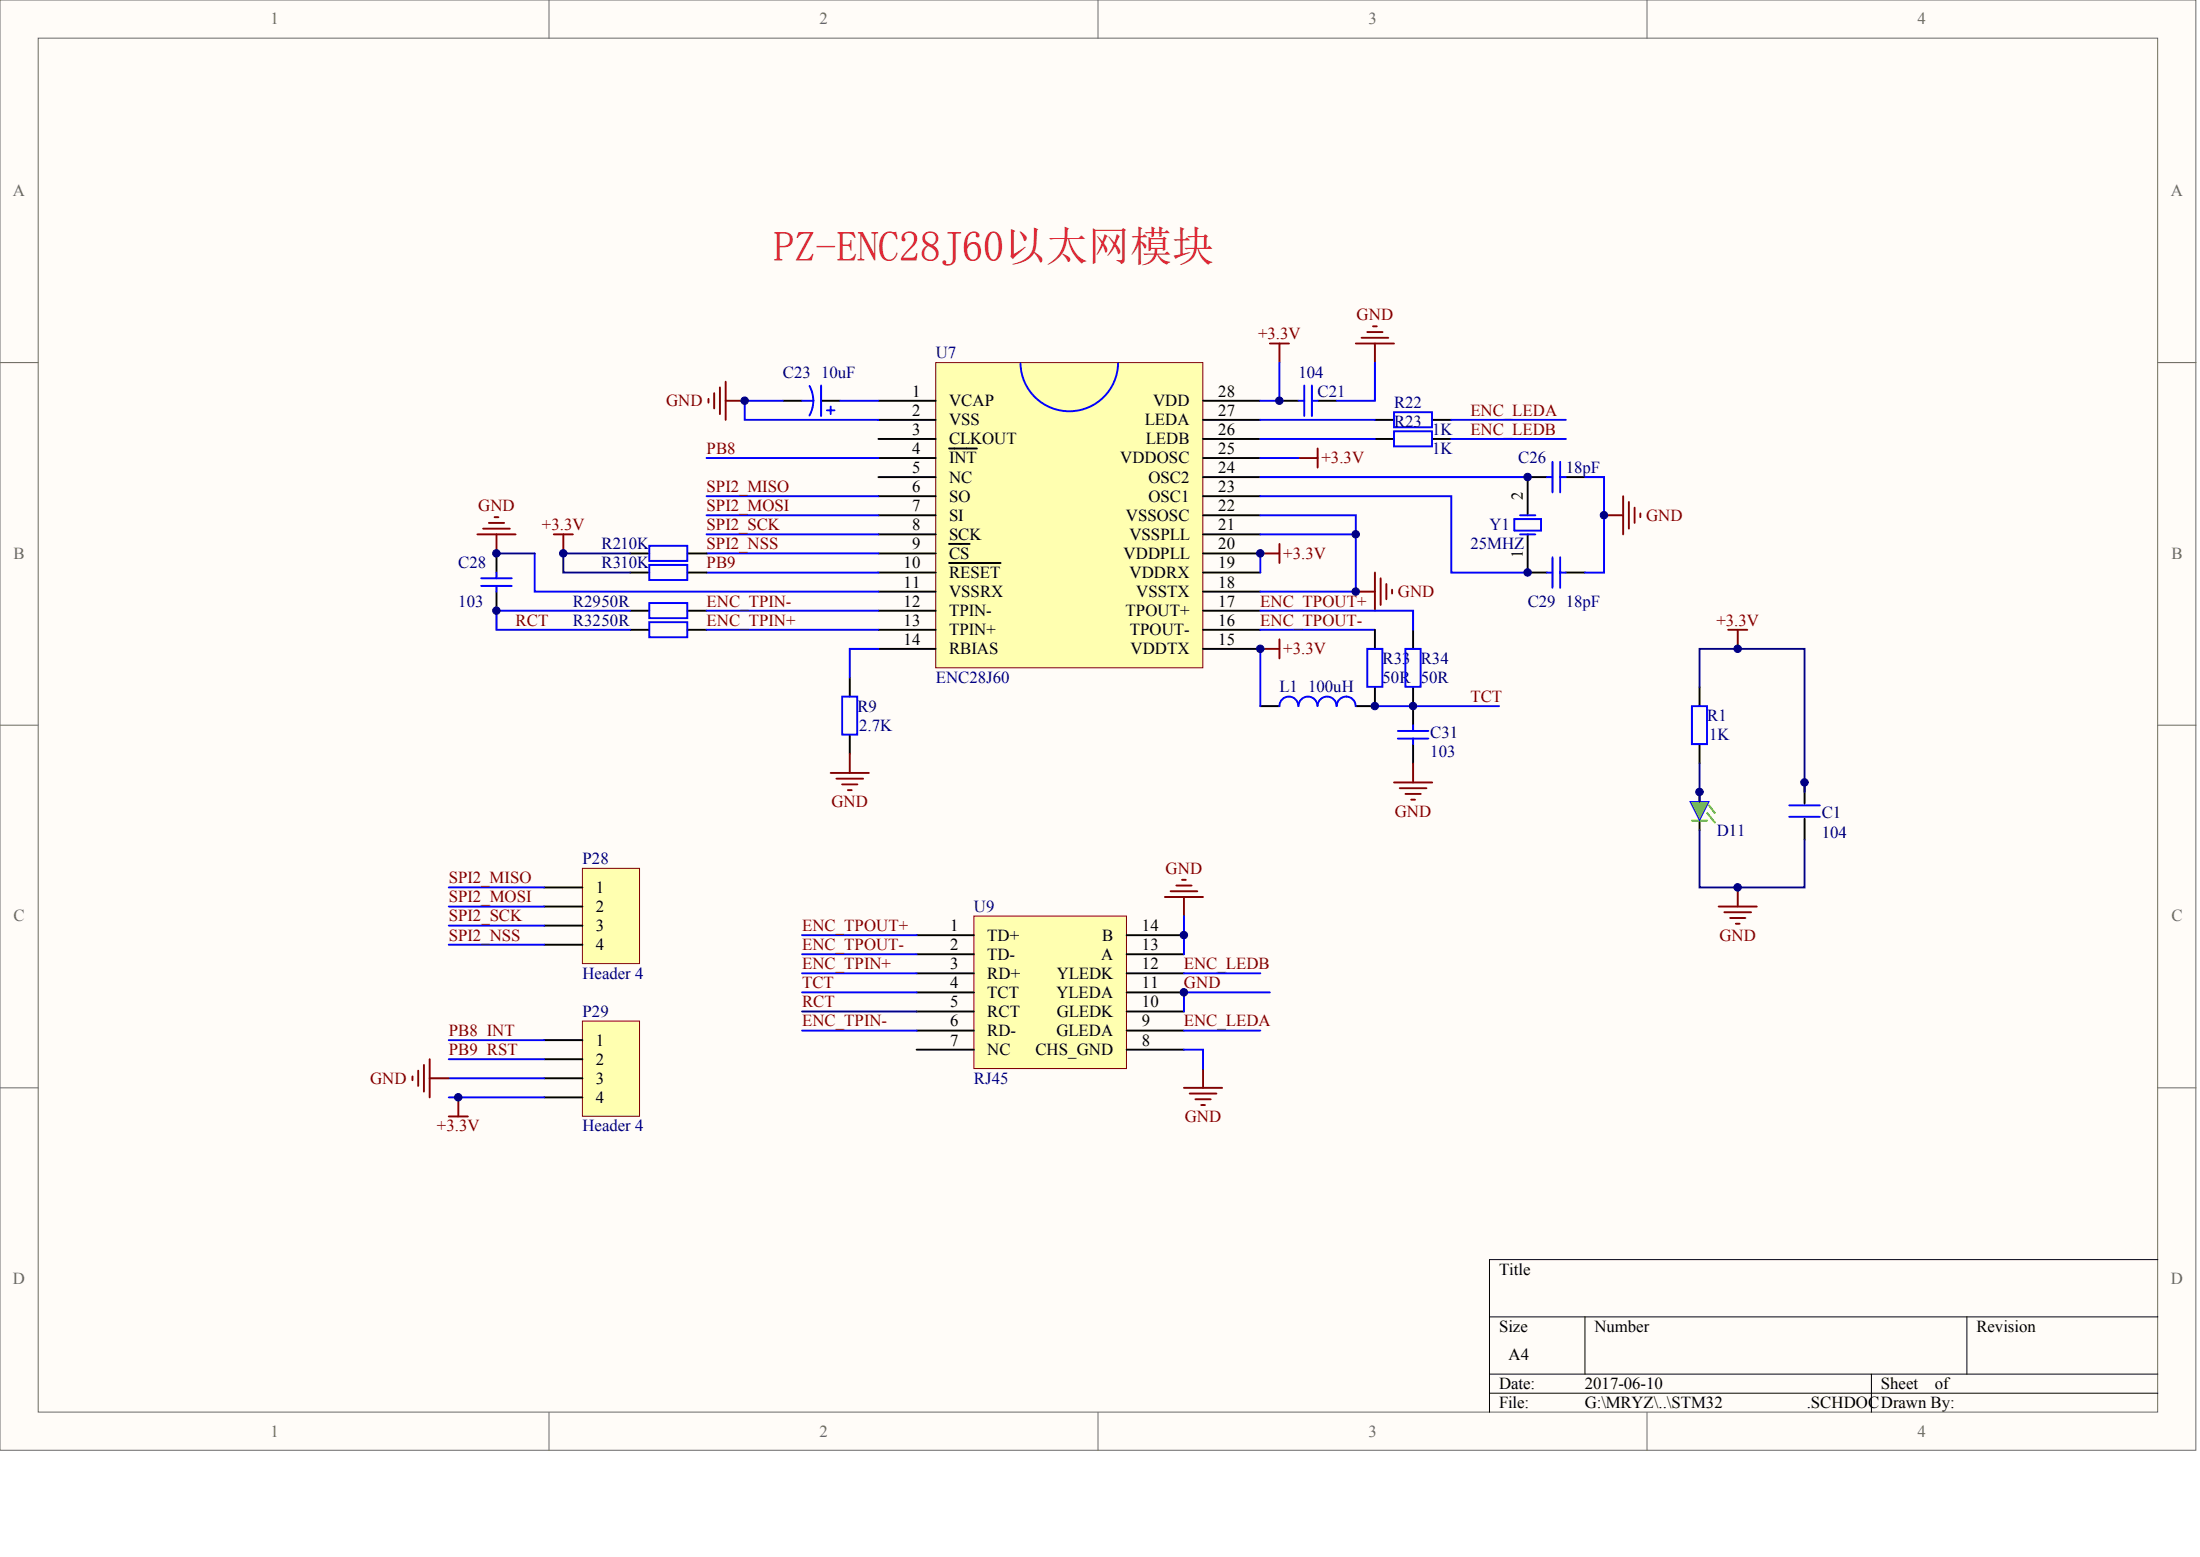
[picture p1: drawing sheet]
<svg xmlns="http://www.w3.org/2000/svg" width="840mm" height="594mm" viewBox="0 0 840 594" stroke-linecap="round" stroke-linejoin="round" font-family="sans-serif">
<g fill="#fffcf8" stroke="#696969" stroke-width=".38">
<path d="M0 0h838v553.4h-838z"/>
<path d="M14.6 14.6h808.8v524.2h-808.8z"/>
</g>
<path d="M209.5 0v14.6M419 0v14.6M628.6 0v14.6M0 138.4h14.6M823.5 138.4h14.6M0 276.7h14.6M823.5 276.7h14.6M0 415.1h14.6M823.5 415.1h14.6M209.5 538.9v14.5M419 538.9v14.5M628.6 538.9v14.5" fill="none" stroke="#696969" stroke-width=".38"/>
<path d="M823.5 480.6h-255.1v58.3M568.4 502.5h255.1M604.9 502.5v21.8M750.6 502.5v21.8M568.4 524.3h255.1M568.4 531.6h255.1M714.2 524.3v14.6" fill="none" stroke="#000" stroke-width=".38"/>
<path d="M357.1 138.4h102v116.4h-102z" fill="#ffffb0" stroke="#800000" stroke-width=".38"/>
<g fill="none" stroke="#000" stroke-width=".73">
<path d="M298.8 152.9h7.3M313.4 152.9h7.3M335.2 152.9h21.9M459.1 152.9h21.9M488.3 152.9h7.3M502.9 152.9h7.2M335.2 160.2h21.9M335.2 167.5h21.9M335.2 174.8h21.9M362.2 171.1h10.6M459.1 160.2h21.9M459.1 167.5h21.9"/>
<path d="M459.1 174.8h21.9M524.7 160.2h7.3M524.7 167.5h7.3M546.6 160.2h7.3M546.6 167.5h7.3M335.2 182h21.9M335.2 189.3h21.9M335.2 196.6h21.9M459.1 182h21.9M459.1 189.3h21.9M459.1 196.6h21.9M590.3 182h-7.3v14.6"/>
<path d="M597.6 182h7.3M189.5 211.2v7.3M335.2 203.9h21.9M335.2 211.2h21.9M335.2 218.5h21.9M362.2 207.5h7.9M362.2 214.8h19.7M459.1 203.9h21.9M459.1 211.2h21.9M459.1 218.5h21.9M583 203.9v14.6h7.3M597.6 218.5h7.3"/>
<path d="M189.5 225.7v7.3M240.5 233h7.3M262.4 233h7.2M335.2 225.7h21.9M335.2 233h21.9M459.1 225.7h21.9M459.1 233h21.9M240.5 240.3h7.3M262.4 240.3h7.2M335.2 240.3h21.9M335.2 247.6h21.9M459.1 240.3h21.9"/>
<path d="M459.1 247.6h21.9M524.7 240.3v7.3M539.3 240.3v7.3M481 269.4h7.3M524.7 262.1v7.3h-7.3M539.3 262.1v14.6M539.3 284v7.3"/>
</g>
<g fill="none" stroke="#00f" stroke-width=".73">
<path d="M426.7 138.6a18.6 18.6 0 0 1-18.6 18.3 18.6 18.6 0 0 1-18.6-18.2M488.3 138.4v14.5h-7.3M524.7 138.4v14.5h-14.6M298.8 152.9h-14.6v7.3h51M306.1 152.9h4.4M308.9 147.3a11.6 11.6 0 0 1 0 11.2M313.4 147.1v11.6M315.6 156.6h2.9M317 155.1v2.9M320.7 152.9h14.5M495.6 152.9h2.2M497.8 147.1v11.6"/>
<path d="M500.7 147.1v11.6M500.7 152.9h2.2M532 157.3h14.5v5.7h-14.5zM269.6 174.8h65.6M481 160.2h43.7M481 167.5h43.7M481 174.8h14.6M532 164.6h14.5v5.7h-14.5zM553.9 160.2h43.7M553.9 167.5h43.7M592.5 176.2v11.7M595.4 176.2v11.7"/>
<path d="M269.6 196.6h65.6M269.6 189.3h65.6M481 189.3h72.9v29.2h29.1M481 196.6h36.4v7.3M481 182h102M577.9 198.1h10.2v4.3h-10.2zM580.1 196.6h5.8M590.3 182h2.2M595.4 182h2.2M604.9 182h7.3v36.5h-7.3M189.5 218.5v2.1M204.1 211.2v14.5h131.1"/>
<path d="M269.6 203.9h65.6M269.6 218.5h65.6M269.6 211.2h65.6M481 203.9h36.4v21.8h-36.4M481 211.2v7.3M580.1 203.9h5.8M590.3 218.5h2.2M592.5 212.6v11.7M595.4 212.6v11.7M595.4 218.5h2.2M183.7 220.6h11.6M183.7 223.6h11.6"/>
<path d="M189.5 223.6v2.1M240.5 233h-51v7.3h51M247.8 230.1h14.5v5.8h-14.5zM247.8 237.4h14.5v5.7h-14.5zM269.6 233h65.6M481 233h58.3v7.3M269.6 240.3h65.6M481 240.3h43.7M521.8 247.6h5.8v14.5h-5.8zM536.4 247.6h5.7v14.5h-5.7zM495.5 269.4a3.6 3.6 0 0 0-3.6-3.6 3.6 3.6 0 0 0-3.6 3.6M510.1 269.4a3.6 3.6 0 0 0-3.7-3.6 3.6 3.6 0 0 0-3.6 3.6 3.6 3.6 0 0 0-3.6-3.6 3.6 3.6 0 0 0-3.6 3.6"/>
<path d="M517.4 269.4a3.6 3.6 0 0 0-3.6-3.6 3.6 3.6 0 0 0-3.7 3.6M533.5 278.9h11.6M539.3 276.7v2.2M533.5 281.8h11.6M539.3 281.8v2.2"/>
</g>
<g fill="none" stroke="#800000" stroke-width=".73">
<path d="M484.6 131.1h7.3M488.3 131.1v7.3M517.4 131.1h14.6M519.6 128.9h10.2M521.8 126.7h5.8M524 124.5h1.5M524.7 131.1v7.3M270.4 152.2v1.4M272.6 150v5.8M274.8 147.8v10.2M276.9 145.6v14.6M276.9 152.9h7.3"/>
<path d="M495.6 174.8h7.3M502.9 171.1v7.3M186.6 199.5h5.8M188.8 197.3h1.4M612.2 196.6h7.3M619.5 189.3v14.6M621.7 191.5v10.2M623.8 193.7v5.8M626 195.9v1.4M182.2 203.9h14.6M184.4 201.7h10.2M189.5 203.9v7.3"/>
<path d="M481 211.2h7.3M488.3 207.5v7.3M524.7 218.5v14.5M517.4 225.7h7.3M526.9 220.6v10.2M529.1 222.8v5.9M531.3 225v1.5M481 247.6h7.3M488.3 243.9v7.3M532 298.6h14.6M539.3 291.3v7.3M534.2 300.7h10.2"/>
<path d="M536.4 302.9h5.8M538.6 305.1h1.4"/>
</g>
<path d="M371.7 349.5h58.2v58.2h-58.2z" fill="#ffffb0" stroke="#800000" stroke-width=".38"/>
<g fill="none" stroke="#000" stroke-width=".73">
<path d="M324.3 258.5v7.3M324.3 280.4v7.2M349.8 356.8h21.9M430 356.8h21.8M349.8 364.1h21.9M349.8 371.4h21.9M349.8 378.7h21.9M430 364.1h21.8M430 371.4h21.8M430 378.7h21.8M349.8 385.9h21.9M349.8 393.2h21.9"/>
<path d="M430 385.9h21.8M430 393.2h21.8M349.8 400.5h21.9M430 400.5h21.8"/>
</g>
<g fill="none" stroke="#00f" stroke-width=".73">
<path d="M335.2 247.6h-10.9v10.9M481 247.6v21.8M321.4 265.8h5.7v14.5h-5.7zM524.7 269.4h47.4M306.1 356.8h43.7M451.8 349.5v14.6M306.1 364.1h43.7M306.1 371.4h43.7M306.1 378.7h43.7M451.8 371.4h29.2M484.6 378.7h-32.8v7.2M306.1 393.2h43.7"/>
<path d="M451.8 393.2h29.2M451.8 400.5h7.3v7.3"/>
</g>
<g fill="none" stroke="#800000" stroke-width=".73">
<path d="M317 294.9h14.6M319.2 297.1h10.2M321.4 299.3h5.8M324.3 287.6v7.3M323.6 301.5h1.4M448.9 337.9h5.9M451.1 335.7h1.5M444.6 342.3h14.5M446.7 340.1h10.2M451.8 342.3v7.2M451.8 415.1h14.6M454 417.3h10.2"/>
<path d="M456.2 419.4h5.8M459.1 407.8v7.3M458.4 421.6h1.5"/>
</g>
<path d="M222.3 331.3h21.8v36.4h-21.8z" fill="#ffffb0" stroke="#800000" stroke-width=".38"/>
<path d="M207.7 338.6h14.6M207.7 345.9h14.6M207.7 353.2h14.6M207.7 360.5h14.6" fill="none" stroke="#000" stroke-width=".73"/>
<path d="M171.3 338.6h36.4M171.3 345.9h36.4M171.3 353.2h36.4M171.3 360.5h36.4" fill="none" stroke="#00f" stroke-width=".73"/>
<path d="M222.3 389.6h21.8v36.3h-21.8z" fill="#ffffb0" stroke="#800000" stroke-width=".38"/>
<path d="M648.6 302.2v3.6M648.6 313.1v3.7M207.7 396.9h14.6M207.7 404.1h14.6M207.7 411.4h14.6M207.7 418.7h14.6" fill="none" stroke="#000" stroke-width=".73"/>
<path d="M171.3 396.9h36.4M171.3 404.1h36.4M171.3 411.4h36.4M171.3 418.7h36.4" fill="none" stroke="#00f" stroke-width=".73"/>
<path d="M157.4 410.7v1.5M159.6 408.5v5.8M161.8 406.3v10.2M164 404.1v14.6M164 411.4h7.3M174.9 418.7v7.3M171.3 426h7.3" fill="none" stroke="#800000" stroke-width=".73"/>
<path d="M645.7 313.1h5.8M651.5 310.2l2.9 3.7M652.3 307.3l2.1 2.9" fill="none" stroke="#0f0" stroke-width=".73"/>
<path d="M645 305.8h7.3l-3.7 7.3z" fill="#0f0" stroke="#00f" stroke-width=".38"/>
<path d="M247.8 208.3h14.5v5.7h-14.5zM247.8 215.5h14.5v5.8h-14.5zM645.7 269.4h5.8v14.5h-5.8zM682.9 311.7h11.6M682.9 307.3h11.6" fill="none" stroke="#00f" stroke-width=".73"/>
<path d="M240.5 211.2h7.3M240.5 218.5h7.3M262.4 211.2h7.2M262.4 218.5h7.2M648.6 262.1v7.3M648.6 284v7.3M688.7 298.6v8M688.7 312.4v8" fill="none" stroke="#000" stroke-width=".73"/>
<path d="M189.5 211.2h14.6M240.5 211.2h-25.5v7.3h25.5M648.6 262.1v-14.5h40.1v54.6M648.6 291.3v14.5M648.6 316.8v21.8h40.1v-18.2M306.1 385.9h43.7" fill="none" stroke="#000080" stroke-width=".73"/>
<path d="M211.3 203.9h7.3M215 203.9v7.3M659.5 240.3h7.3M663.2 240.3v7.3M663.2 338.6v7.3M655.9 345.9h14.6M658.1 348.1h10.2M660.3 350.3h5.8M662.5 352.4h1.4" fill="none" stroke="#800000" stroke-width=".73"/>
<g fill="#000080" stroke="#000080" stroke-width=".38">
<circle cx="174.9" cy="418.7" r="1.42"/>
<circle cx="189.4" cy="233" r="1.42"/>
<circle cx="189.4" cy="211.1" r="1.42"/>
<circle cx="215" cy="211.1" r="1.42"/>
<circle cx="284.2" cy="152.9" r="1.42"/>
<circle cx="451.8" cy="378.6" r="1.42"/>
<circle cx="451.8" cy="356.8" r="1.42"/>
<circle cx="481" cy="247.5" r="1.42"/>
<circle cx="481" cy="211.1" r="1.42"/>
<circle cx="488.2" cy="152.9" r="1.42"/>
<circle cx="517.4" cy="225.7" r="1.42"/>
<circle cx="517.4" cy="203.9" r="1.42"/>
<circle cx="524.7" cy="269.4" r="1.42"/>
<circle cx="539.3" cy="269.4" r="1.42"/>
<circle cx="583" cy="218.4" r="1.42"/>
<circle cx="583" cy="182" r="1.42"/>
<circle cx="612.1" cy="196.6" r="1.42"/>
<circle cx="648.6" cy="302.2" r="1.42"/>
<circle cx="663.2" cy="338.6" r="1.42"/>
<circle cx="663.2" cy="247.5" r="1.42"/>
<circle cx="688.7" cy="298.5" r="1.42"/>
</g>
<text font-size="16" fill="#ee0e22" x="295.2" y="99.7">PZ-ENC28J60以太网模块</text>
<g font-size="6.4" fill="#696969">
<text x="103.2" y="9.3">1</text>
<text x="312.7" y="9.3">2</text>
<text x="522.2" y="9.3">3</text>
<text x="731.8" y="9.3">4</text>
<text x="5" y="74.9">A</text>
<text x="828.5" y="74.9">A</text>
<text x="5.2" y="213.2">B</text>
<text x="828.7" y="213.2">B</text>
<text x="5.2" y="351.6">C</text>
<text x="828.7" y="351.6">C</text>
<text x="5" y="490">D</text>
<text x="828.5" y="490">D</text>
<text x="103.2" y="548.2">1</text>
<text x="312.7" y="548.2">2</text>
<text x="522.2" y="548.2">3</text>
<text x="731.8" y="548.2">4</text>
</g>
<g font-size="6.4" fill="#800000">
<text x="517.7" y="122.2">GND</text>
<text x="480.1" y="129.5">+3.3V</text>
<text x="254.2" y="155">GND</text>
<text x="561.2" y="158.6">ENC_LEDA</text>
<text x="561.2" y="165.9">ENC_LEDB</text>
<text x="269.6" y="173.2">PB8</text>
<text x="504.3" y="176.8">+3.3V</text>
<text x="269.6" y="187.8">SPI2_MISO</text>
<text x="182.5" y="195">GND</text>
<text x="269.6" y="195">SPI2_MOSI</text>
<text x="206.8" y="202.3">+3.3V</text>
<text x="269.6" y="202.3">SPI2_SCK</text>
<text x="628.2" y="198.7">GND</text>
<text x="269.6" y="209.6">SPI2_NSS</text>
<text x="489.7" y="213.2">+3.3V</text>
<text x="269.6" y="216.9">PB9</text>
<text x="533.5" y="227.8">GND</text>
<text x="269.6" y="231.4">ENC_TPIN-</text>
<text x="481" y="231.4">ENC_TPOUT+</text>
<text x="196.8" y="238.7">RCT</text>
<text x="269.6" y="238.7">ENC_TPIN+</text>
<text x="481" y="238.7">ENC_TPOUT-</text>
<text x="655" y="238.7">+3.3V</text>
<text x="489.7" y="249.7">+3.3V</text>
<text x="561.2" y="267.9">TCT</text>
<text x="317.3" y="307.9">GND</text>
<text x="532.3" y="311.5">GND</text>
<text x="444.8" y="333.4">GND</text>
<text x="171.3" y="337">SPI2_MISO</text>
<text x="171.3" y="344.3">SPI2_MOSI</text>
<text x="171.3" y="351.6">SPI2_SCK</text>
<text x="171.3" y="358.9">SPI2_NSS</text>
<text x="306.1" y="355.2">ENC_TPOUT+</text>
<text x="656.2" y="358.9">GND</text>
<text x="306.1" y="362.5">ENC_TPOUT-</text>
<text x="306.1" y="369.8">ENC_TPIN+</text>
<text x="451.8" y="369.8">ENC_LEDB</text>
<text x="306.1" y="377.1">TCT</text>
<text x="451.8" y="377.1">GND</text>
<text x="306.1" y="384.4">RCT</text>
<text x="171.3" y="395.3">PB8 INT</text>
<text x="306.1" y="391.7">ENC_TPIN-</text>
<text x="451.8" y="391.7">ENC_LEDA</text>
<text x="171.3" y="402.6">PB9 RST</text>
<text x="141.2" y="413.5">GND</text>
<text x="166.7" y="431.7">+3.3V</text>
<text x="452.1" y="428.1">GND</text>
</g>
<g font-size="6.4" fill="#000080">
<text x="357.1" y="136.8">U7</text>
<text x="298.8" y="144.1">C23</text>
<text x="313.4" y="144.1">10uF</text>
<text x="495.6" y="144.1">104</text>
<text x="502.9" y="151.3">C21</text>
<text x="532" y="155.7">R22</text>
<text x="532" y="163">R23</text>
<text x="546.6" y="165.9">1K</text>
<text x="546.6" y="173.2">1K</text>
<text x="579.4" y="176.8">C26</text>
<text x="597.6" y="180.5">18pF</text>
<text x="568.4" y="202.3">Y1</text>
<text x="229.6" y="209.6">R210K</text>
<text x="561.2" y="209.6">25MHZ</text>
<text x="174.9" y="216.9">C28</text>
<text x="229.6" y="216.9">R310K</text>
<text x="174.9" y="231.4">103</text>
<text x="218.6" y="231.4">R2950R</text>
<text x="583" y="231.4">C29</text>
<text x="597.6" y="231.4">18pF</text>
<text x="218.6" y="238.7">R3250R</text>
<text x="527.6" y="253.3">R33</text>
<text x="542.2" y="253.3">R34</text>
<text x="357.1" y="260.6">ENC28J60</text>
<text x="527.6" y="260.6">50R</text>
<text x="542.2" y="260.6">50R</text>
<text x="488.3" y="264.2">L1</text>
<text x="499.2" y="264.2">100uH</text>
<text x="327.2" y="271.5">R9</text>
<text x="651.5" y="275.1">R1</text>
<text x="328" y="278.8">2.7K</text>
<text x="545.9" y="281.7">C31</text>
<text x="652.3" y="282.4">1K</text>
<text x="545.9" y="289">103</text>
<text x="695.3" y="312.3">C1</text>
<text x="655.2" y="318.8">D11</text>
<text x="695.3" y="319.6">104</text>
<text x="222.3" y="329.8">P28</text>
<text x="371.7" y="348">U9</text>
<text x="222.3" y="373.4">Header 4</text>
<text x="222.3" y="388">P29</text>
<text x="371.7" y="413.5">RJ45</text>
<text x="222.3" y="431.7">Header 4</text>
</g>
<g font-size="6.4">
<text x="348.1" y="151.3">1</text>
<text x="362.2" y="155">VCAP</text>
<text x="440" y="155">VDD</text>
<text x="465" y="151.3">28</text>
<text x="348.1" y="158.6">2</text>
<text x="465" y="158.6">27</text>
<text x="348.1" y="165.9">3</text>
<text x="362.2" y="162.3">VSS</text>
<text x="437" y="162.3">LEDA</text>
<text x="465" y="165.9">26</text>
<text x="348.1" y="173.2">4</text>
<text x="362.2" y="169.6">CLKOUT</text>
<text x="437.3" y="169.6">LEDB</text>
<text x="465" y="173.2">25</text>
<text x="362.2" y="176.8">INT</text>
<text x="427.5" y="176.8">VDDOSC</text>
<text x="348.1" y="180.5">5</text>
<text x="362.2" y="184.1">NC</text>
<text x="438.3" y="184.1">OSC2</text>
<text x="465" y="180.5">24</text>
<text x="348.1" y="187.8">6</text>
<text x="362.2" y="191.4">SO</text>
<text x="438.3" y="191.4">OSC1</text>
<text x="465" y="187.8">23</text>
<text x="348.1" y="195">7</text>
<text x="465" y="195">22</text>
<text x="348.1" y="202.3">8</text>
<text x="362.2" y="198.7">SI</text>
<text x="429.7" y="198.7">VSSOSC</text>
<text x="465" y="202.3">21</text>
<text x="348.1" y="209.6">9</text>
<text x="362.2" y="206">SCK</text>
<text x="431" y="206">VSSPLL</text>
<text x="465" y="209.6">20</text>
<text x="362.2" y="213.2">CS</text>
<text x="428.8" y="213.2">VDDPLL</text>
<text x="344.9" y="216.9">10</text>
<text x="362.2" y="220.5">RESET</text>
<text x="431.1" y="220.5">VDDRX</text>
<text x="465" y="216.9">19</text>
<text x="344.9" y="224.2">11</text>
<text x="362.2" y="227.8">VSSRX</text>
<text x="433.6" y="227.8">VSSTX</text>
<text x="465" y="224.2">18</text>
<text x="344.9" y="231.4">12</text>
<text x="465" y="231.4">17</text>
<text x="344.9" y="238.7">13</text>
<text x="362.2" y="235.1">TPIN-</text>
<text x="429.5" y="235.1">TPOUT+</text>
<text x="465" y="238.7">16</text>
<text x="362.2" y="242.4">TPIN+</text>
<text x="431.1" y="242.4">TPOUT-</text>
<text x="344.9" y="246">14</text>
<text x="362.2" y="249.7">RBIAS</text>
<text x="431.4" y="249.7">VDDTX</text>
<text x="465" y="246">15</text>
<text x="227.4" y="340.7">1</text>
<text x="227.4" y="348">2</text>
<text x="227.4" y="355.2">3</text>
<text x="362.6" y="355.2">1</text>
<text x="376.8" y="358.9">TD+</text>
<text x="420.6" y="358.9">B</text>
<text x="435.8" y="355.2">14</text>
<text x="227.4" y="362.5">4</text>
<text x="362.6" y="362.5">2</text>
<text x="435.8" y="362.5">13</text>
<text x="362.6" y="369.8">3</text>
<text x="376.8" y="366.2">TD-</text>
<text x="420.2" y="366.2">A</text>
<text x="435.8" y="369.8">12</text>
<text x="362.6" y="377.1">4</text>
<text x="376.8" y="373.4">RD+</text>
<text x="403.3" y="373.4">YLEDK</text>
<text x="435.8" y="377.1">11</text>
<text x="376.8" y="380.7">TCT</text>
<text x="403.2" y="380.7">YLEDA</text>
<text x="362.6" y="384.4">5</text>
<text x="376.8" y="388">RCT</text>
<text x="403.3" y="388">GLEDK</text>
<text x="435.8" y="384.4">10</text>
<text x="362.6" y="391.7">6</text>
<text x="376.8" y="395.3">RD-</text>
<text x="403.2" y="395.3">GLEDA</text>
<text x="435.8" y="391.7">9</text>
<text x="227.4" y="398.9">1</text>
<text x="362.6" y="398.9">7</text>
<text x="435.8" y="398.9">8</text>
<text x="227.4" y="406.2">2</text>
<text x="376.8" y="402.6">NC</text>
<text x="395.1" y="402.6">CHS_GND</text>
<text x="227.4" y="413.5">3</text>
<text x="227.4" y="420.8">4</text>
<text x="572.1" y="486.3">Title</text>
<text x="572.1" y="508.2">Size</text>
<text x="608.5" y="508.2">Number</text>
<text x="754.3" y="508.2">Revision</text>
<text x="575.7" y="519.1">A4</text>
<text x="572.1" y="530">Date:</text>
<text x="604.9" y="530">2017-06-10</text>
<text x="717.8" y="530">Sheet</text>
<text x="738.4" y="530">of</text>
<text x="572.1" y="537.3">File:</text>
<text x="604.9" y="537.3">G:\MRYZ\..\STM32</text>
<text x="689.5" y="537.3">.SCHDOCDrawn By:</text>
</g>
<g font-size="6.3">
<text x="581.2" y="190.8" transform="rotate(-90 581.2 190.8)">2</text>
<text x="581.2" y="213" transform="rotate(-90 581.2 213)">1</text>
</g>
</svg>
